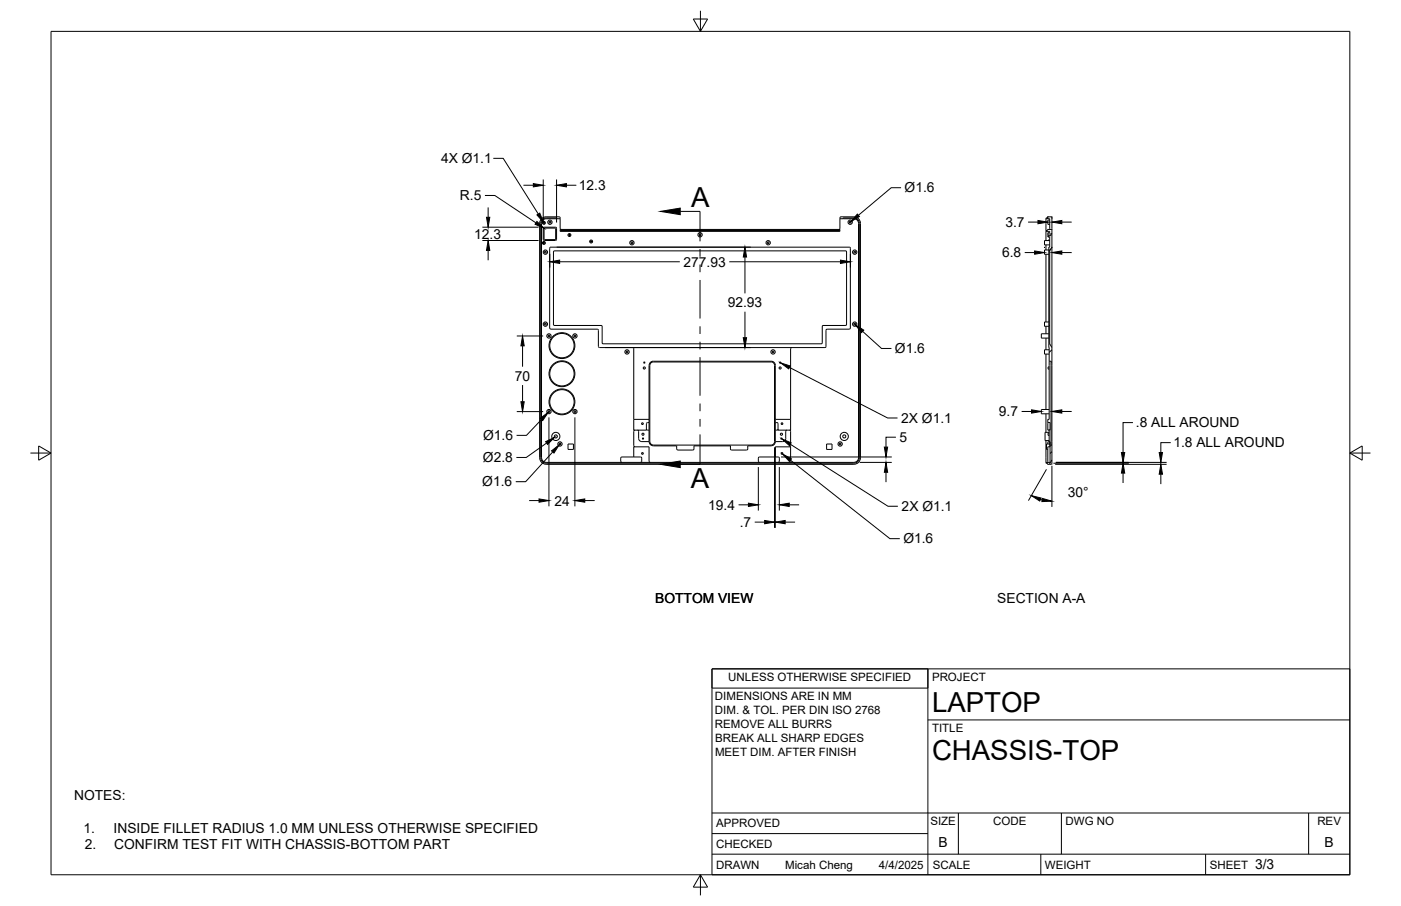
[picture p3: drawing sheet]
<svg xmlns="http://www.w3.org/2000/svg" width="432mm" height="279mm" viewBox="0 0 432 279" stroke-linecap="round" stroke-linejoin="round" font-family="sans-serif">
<!-- layer: Visible -->
<g fill="none" stroke="#000" stroke-width=".31">
<path d="M166.3 68.9v72.3M167.8 74.2h3.4M167.8 74.1l-.4-.3v-3.4l.4-.3 3.7 .1v3.6l-.3 .3M167.9 73.9h3.2M167.9 70.3h3.2M167.9 70.3l-.2 .2 .2 3.4M168.3 66.9h4M168.3 67.5h4.3M168.3 67.2h3.3v.3M168.3 66.9a2 2 0 0 0-2 2M168.3 67.5a1.44 1.44 0 0 0-1.4 1.4v72.3a1.41 1.41 0 0 0 1.4 1.4M168.3 67.2l-1.1 .5-.5 1.2-.1 72.3 .6 1.1 1.1 .5"/>
<path d="M169.5 76.4l.3-.2h92.1l.2 .3v24.7l-.3 .3-7 .1-.2 5.2-.3 .4h-69.5l-.4-.4-.1-5.2-14.5-.1-.3-.2zM170.7 77.4h89.9l.3 .4v22.3l-.7 .3h-6.6l-.2 5.2-.2 .4h-67.4l-.2-.2v-5.1l-.3-.3h-14.4l-.3-.2zM171.1 70.3l.2 .2-.2 3.4M172.3 66.9l.3 .3 .1 3.2 .3 .3M172.6 70.8h86.3v.6h-86.3zM172.6 71.1h86.3M258.5 70.7l.4-.3 .1-3.5h4.2a2 2 0 0 1 2 2v72.3a2 2 0 0 1-2 2h-94.9M258.9 67.5h4.3a1.41 1.41 0 0 1 1.4 1.4v72.3a1.41 1.41 0 0 1-1.4 1.4M259.9 67.5v-.3l3.7 .1 1 .7 .3 .9v72.3l-.5 1.1-1.2 .5-94.9 .1M322.4 67.5v6.7M322.4 67.5h1.1v3.3M322.4 71.4h1.1v.4h-.5v.4"/>
<path d="M322.4 75.5v1.6M322.4 78.4v20.9M322.9 67.2v-.3l1.3 .1v4M322.9 67.2h-.5v.3M322.9 67.2v.3M323 72.2v.5M323 72.7v.4h.5v3.1h-.2v1.2M323 72.2h.9v.5h-.9M323.3 77.4v23M323.3 77.1h-1.4v1.3h1.4M323.3 77.4h.2M323.5 77.4v28.6"/>
<path d="M323.5 74.2h-1.6v1.3h1.6M323.5 67.9h-.5v1.3h.5M323.5 74l-.5 .2M324.2 71l-.3-.3-1 .1v.3h-.5M324.2 76.2v31M324.2 76.2l-.7 1.2M324.2 71v5.2M323.3 99.3h-1.4v1.3h1.4M195 107.2l.3 .3M195.3 107.5v25.2h3.9l.1-2.2 .7-.2M200 112.7v23.5h-2.2M200.3 112.7v23.5"/>
<path d="M237.7 111.6h-36.3l-.7 .2-.4 .9M237.7 111.4h-36.3a1.3 1.3 0 0 0-1.3 1.3M237.7 111.6l.6 .2 .4 .9M237.7 111.4a1.3 1.3 0 0 1 1.3 1.3M238.7 112.7v23.5l-.2 .6-.8 .4M239 112.7v23.5M243.7 107.5v25.2h-3.9v-2.2l-.8-.2M244 107.2l-.3 .3M322.4 100.6v2.3M322.4 104.3v3.6M322.4 109.2v17.1M323.3 100.4v5.6"/>
<path d="M323.3 102.9h-2.3v1.4h2.3M323.3 106l.1 5.4M323.3 106h.2M323.3 100.4h.2M323.4 111.4v17.9h-.5v1M323.4 107.9h-1.5v1.3h1.5M323.4 113.2h-.4v.6h.4M323.4 111.4h.5v.2M323.5 106l.7 1.2M323.9 111.6v25.7M323.9 111.6h.3M324.2 111.6v25.7"/>
<path d="M324.2 107.2v4.4M175.1 136.9h1.6v1.7h-1.6zM195.3 129.3h4.7M195.7 132.7l-.4 .3v4.4l.4 .4M196.5 132.7l.3 .3v2.2M196.8 135.2a1.01 1.01 0 0 0 1 1M199.2 132.3l.2 .3 .6 .1M200.1 136.2a1.33 1.33 0 0 0 1.3 1.3h7.2v1.1l.3 .2h4.7l.3-.4v-.9h11.2v1l.4 .3h4.6l.4-.4v-.9h7.2M200.3 136.2l.2 .6 .9 .4 36.3 .1M239 129.3h4.7M239 136.2a1.3 1.3 0 0 1-1.3 1.3M239.8 132.3l-.2 .3-.6 .1"/>
<path d="M242.2 135.2a1.01 1.01 0 0 1-1 1h-2.2M242.5 132.7l-.3 .3v2.2M243.3 132.7l.4 .3v4.4l-.4 .4M254.8 136.9h1.6v1.7h-1.6zM322.4 135.9v6.7M322.4 127.6v5.7M322.9 130.3h.7v2.4h-.7zM323.4 132.3v3.9h.2v1.3M323.4 133.6h-.4v.7h.4M323.4 133.3h-1.3v2.6h1.3M323.4 126.3h-2.4v1.3h2.4M323.5 136.2v1.6"/>
<path d="M323.5 136.2h-.5v.7M323.5 136.9h-1v1.7h.4M323.6 137.8h-.7v4.8M323.6 137.5v5.1h-1.2M323.9 137.3h.3M323.9 137.3v.2h-.3M324.2 137.3v4.6M166.3 141.2a2 2 0 0 0 2 2M168.3 142.6h94.9M195.3 140.9v-3.1h4.7v4.5M197.4 140.9l-5.9 .1-.2 1.3 .4 .3M197.5 140.9l.3 .4v1l-.3 .3"/>
<path d="M200.1 142.3l.3 .3M233.7 141.3v1M233.7 142.3l.4 .3M233.7 141.3l.4-.4h5.8l.3 .4v1l-.3 .3M239 140.9v-3.1h4.7v4.5M243.7 142.3l.3 .3M322.4 142.6v.3h.5v.3l1.3-.2M323.4 143.2h.1M324.2 142.9v.1M324.2 141.9v1M324.2 141.9l-.8 1.3"/>
<circle cx="167.6" cy="74.9" r=".46"/>
<circle cx="167.6" cy="68.7" r=".46"/>
<circle cx="167.6" cy="68.7" r=".18"/>
<circle cx="167.6" cy="74.9" r=".18"/>
<circle cx="168.1" cy="77.8" r=".67"/>
<circle cx="168.1" cy="77.8" r=".26"/>
<circle cx="169.5" cy="68.5" r=".67"/>
<circle cx="169.5" cy="68.5" r=".26"/>
<circle cx="175.5" cy="72.5" r=".46"/>
<circle cx="175.5" cy="72.5" r=".18"/>
<circle cx="182.2" cy="74.5" r=".46"/>
<circle cx="182.2" cy="74.5" r=".18"/>
<circle cx="194.8" cy="74.9" r=".67"/>
<circle cx="194.8" cy="74.9" r=".26"/>
<circle cx="215.8" cy="72.4" r=".26"/>
<circle cx="215.8" cy="72.4" r=".67"/>
<circle cx="236.8" cy="74.9" r=".26"/>
<circle cx="236.8" cy="74.9" r=".67"/>
<circle cx="262" cy="68.5" r=".26"/>
<circle cx="262" cy="68.5" r=".67"/>
<circle cx="263.4" cy="77.8" r=".26"/>
<circle cx="263.4" cy="77.8" r=".67"/>
<circle cx="168.1" cy="100" r=".67"/>
<circle cx="168.1" cy="100" r=".26"/>
<circle cx="263.4" cy="100" r=".26"/>
<circle cx="263.4" cy="100" r=".67"/>
<circle cx="169.2" cy="103.6" r=".67"/>
<circle cx="169.2" cy="103.6" r=".26"/>
<circle cx="173.2" cy="106.6" r="3.8"/>
<circle cx="173.2" cy="115.3" r="3.8"/>
<circle cx="173.2" cy="106.6" r="4"/>
<circle cx="173.2" cy="115.3" r="4"/>
<circle cx="177.2" cy="103.6" r=".67"/>
<circle cx="177.2" cy="103.6" r=".26"/>
<circle cx="193.3" cy="108.5" r=".67"/>
<circle cx="193.3" cy="108.5" r=".26"/>
<circle cx="198.6" cy="113.5" r=".33"/>
<circle cx="198.6" cy="111.8" r=".18"/>
<circle cx="238.3" cy="108.5" r=".67"/>
<circle cx="238.3" cy="108.5" r=".26"/>
<circle cx="240.4" cy="113.5" r=".33"/>
<circle cx="240.4" cy="111.8" r=".18"/>
<circle cx="169.2" cy="126.9" r=".67"/>
<circle cx="169.2" cy="126.9" r=".26"/>
<circle cx="171.3" cy="134.6" r="1.26"/>
<circle cx="171.3" cy="134.6" r=".48"/>
<circle cx="172.6" cy="136.9" r=".26"/>
<circle cx="172.6" cy="136.9" r=".67"/>
<circle cx="173.2" cy="123.9" r="3.8"/>
<circle cx="173.2" cy="123.9" r="4"/>
<circle cx="177.2" cy="126.9" r=".67"/>
<circle cx="177.2" cy="126.9" r=".26"/>
<circle cx="198" cy="130.7" r=".26"/>
<circle cx="198" cy="139.8" r=".26"/>
<circle cx="198.2" cy="133.9" r=".33"/>
<circle cx="198.2" cy="135.2" r=".18"/>
<circle cx="240.8" cy="133.9" r=".33"/>
<circle cx="240.8" cy="135.2" r=".18"/>
<circle cx="241" cy="130.7" r=".26"/>
<circle cx="241" cy="139.8" r=".26"/>
<circle cx="258.9" cy="136.9" r=".26"/>
<circle cx="258.9" cy="136.9" r=".67"/>
<circle cx="260.2" cy="134.6" r=".48"/>
<circle cx="260.2" cy="134.6" r="1.26"/>
</g>
<!-- layer: Border -->
<path d="M15.7 9.7h400.3v260.1h-400.3zM213.7 5.9h4.4l-2.2 3.8zM215.9 3.3v6.4M9.4 139.7h6.3M11.9 137.5l3.8 2.2-3.8 2.2zM416 139.7h6.4M416 139.7l3.8-2.2v4.4zM215.9 269.8l2.2 3.8h-4.4zM215.9 269.8v6.3" fill="none" stroke="#000" stroke-width=".31"/>
<!-- layer: Titleblock -->
<path d="M219.4 206.3h196.6v63.5h-196.6zM286 206.3v63.5M286 222h130M219.4 257.1h66.6M219.4 250.7h196.6M295.4 250.7v12.7M327.1 250.7v12.7M403.3 250.7v12.7M219.4 263.4h196.6M320.8 263.4v6.4M371.6 263.4v6.4" fill="none" stroke="#000" stroke-width=".31"/>
<!-- layer: Custom Tables -->
<path d="M219.4 206.3h66.6v5.9h-66.6z" fill="none" stroke="#000" stroke-width=".31"/>
<!-- layer: FD_Dimensions -->
<g fill="none" stroke="#000" stroke-width=".31">
<path d="M152 48.8h3.1l10.8 17.2M161.3 57.1h3.1M167.4 55.4v13.2M171.5 55.4v13.2M174.6 57.1h3M277.7 57.9h-3l-10.1 8.5M148.7 70.1h17.3M148.7 74.2h17.3M149.5 60.3h3l12.7 8.4M150.5 64v3M150.5 77.2v3.1M169.4 78.3v4.2"/>
<path d="M171.6 76.2h59.8M229.6 79.3v11.2M262.1 78.3v4.2M315.8 77.9h3.1M316.9 68.5h3M321.9 76.1v.4M323 66.7v.7M324.2 66.7v.7M324.2 76.1v.4M327.3 77.9h3M327.3 68.5h3M172.5 80.7h37"/>
<path d="M224.8 80.7h34.2M229.6 96.1v8M159.3 103.6h8.1M161.1 106.7v6.4M161.1 118.7v5.2M186.5 107.2h44.9M243.3 113.3l30.3 15.6h3M265.9 102.2l5.8 5.3h3M159.3 126.9h8.1M166.9 129.3l-4.6 5h-3.1M168.5 136.6l-6.3 4.5h-3M169.2 128.7v27.4"/>
<path d="M170.3 139.4l-8.3 9.1h-3M177.2 128.7v27.4M238.7 138v24.8M239 138v24.8M243.6 137l30.1 19.1h3M276.1 134.8h-3v3.1M314.9 126.9h3M327.3 126.9h3M349.2 130.3h-3.1v9.3M360.8 136.5h-3v3.1M163.1 154.4h3M180.2 154.4h3.1"/>
<path d="M227.6 155.7h3.1M233.7 144v13.5M240.2 144v13.5M240.7 140.9h34.1M243.2 155.7h3.1M243.6 141.9l30.7 24.2h3M265 142.6h9.8M273.1 145.6v3.1M320.7 154l.5 .2M322.5 144.7l-5.5 9.7M324.2 143.6v12.7M324.7 142.9h23.2"/>
<path d="M325.2 143.2h34.4M325.4 142.6h34.2M346.1 145.9v3M357.8 146.2v3.1M232.6 161h3.1M242 161h3"/>
</g>
<g fill="#000" stroke="#000" stroke-width=".31">
<path d="M164.4 56.6l3 .5-3 .5zM171.5 57.1l3.1-.5v1zM149.9 67h1.1l-.5 3.1zM150.5 74.2l.5 3h-1.1zM165.5 68.3l2.2 2.1-2.8-1.2zM165.5 66.3l.8-.6 1.2 2.9zM229.6 76.2l.5 3.1h-1zM264.2 66l.7 .8-2.7 1.6zM318.9 77.4l3 .5-3 .5zM319.9 68l3.1 .5-3.1 .5zM324.2 77.9l3.1-.5v1zM324.2 68.5l3.1-.5v1z"/>
<path d="M169.4 80.7l3.1-.5v1zM259 80.2l3.1 .5-3.1 .5zM161.1 103.6l.5 3.1h-1.1zM229.1 104.1h1l-.5 3.1zM240.6 111.9l2.9 1-.4 .8zM263.6 100.1l2.6 1.7-.7 .8zM160.5 123.9h1.1l-.5 3zM166.5 129l2.5-1.9-1.7 2.6zM168.2 136.2l2.7-1.3-2.1 2.2zM170 139l2.4-1.9-1.7 2.6zM241 135.4l2.8 1.2-.5 .8zM272.6 137.9h1l-.5 3z"/>
<path d="M317.9 126.4l3.1 .5-3.1 .5zM324.2 126.9l3.1-.5v1zM345.6 139.6h1l-.5 3zM357.3 139.6h1l-.5 3zM166.1 153.9l3.1 .5-3.1 .5zM177.2 154.4l3-.5v1zM230.7 155.2l3 .5-3 .5zM240.2 155.7l3-.5v1zM241.2 140l2.7 1.5-.6 .8zM273.1 142.6l.5 3h-1zM317.9 152.8l3 .8-.4 .9zM321.2 153.7l3 .9-3.1 .1z"/>
<path d="M346.1 142.9l.5 3h-1zM357.8 143.2l.5 3h-1zM235.7 160.5l3 .5-3 .5zM239 161l3-.5v1z"/>
</g>
<!-- layer: Hatching -->
<path d="M323.4 72.7l-.3 .4M323.9 76.7l-.6 .7M324.2 71.9l-.3 .3M324.2 107.9l-.8 .8M324.2 139.3l-.6 .5" fill="none" stroke="#000" stroke-width=".31"/>
<!-- layer: Section Lines -->
<path d="M209.7 65.2h6.1v9.2M215.8 76.8v2.4M215.8 81.6v2.3M215.8 86.3v11.9M215.8 100.6v2.4M215.8 105.4v2.4M215.8 110.2v11.8M215.8 124.4v2.4M215.8 129.2v2.4M215.8 134v9.2h-6.1" fill="none" stroke="#000" stroke-width=".31"/>
<path d="M203.6 65.2l6.1-1v2zM203.6 143.2l6.1-1v2z" fill="#000" stroke="#000" stroke-width=".31"/>
<g font-size="8.5">
<text x="213" y="63.9">A</text>
<text x="212.9" y="150.5">A</text>
<text x="287.3" y="219.5">LAPTOP</text>
<text x="287.3" y="234.5">CHASSIS-TOP</text>
</g>
<g font-size="4.3">
<text x="135.9" y="50.3">4X Ø1.1</text>
<text x="178.4" y="58.6">12.3</text>
<text x="278.8" y="59.4">Ø1.6</text>
<text x="141.7" y="61.8">R.5</text>
<text x="309.9" y="70">3.7</text>
<text x="146.2" y="73.6">12.3</text>
<text x="210.7" y="82.2">277.93</text>
<text x="308.8" y="79.4">6.8</text>
<text x="224.3" y="94.8">92.93</text>
<text x="275.8" y="108.9">Ø1.6</text>
<text x="158.7" y="117.4">70</text>
<text x="277.8" y="130.4">2X Ø1.1</text>
<text x="307.9" y="128.4">9.7</text>
<text x="350.1" y="131.8">.8 ALL AROUND</text>
<text x="148.9" y="135.7">Ø1.6</text>
<text x="277.2" y="136.3">5</text>
<text x="361.6" y="138">1.8 ALL AROUND</text>
<text x="148.8" y="142.5">Ø2.8</text>
<text x="148.7" y="150">Ø1.6</text>
<text x="170.9" y="155.9">24</text>
<text x="329.1" y="153.2">30°</text>
<text x="218.3" y="157.2">19.4</text>
<text x="277.9" y="157.6">2X Ø1.1</text>
<text x="228" y="162.5">.7</text>
<text x="278.4" y="167.6">Ø1.6</text>
<text x="201.9" y="185.9">BOTTOM VIEW</text>
<text x="307.4" y="185.9">SECTION A-A</text>
<text x="22.9" y="246.6">NOTES:</text>
<text x="25.8" y="256.8">1.</text>
<text x="35" y="256.8">INSIDE FILLET RADIUS 1.0 MM UNLESS OTHERWISE SPECIFIED</text>
<text x="26.1" y="261.9">2.</text>
<text x="35.2" y="261.9">CONFIRM TEST FIT WITH CHASSIS-BOTTOM PART</text>
<text x="289.3" y="261.2">B</text>
<text x="408.2" y="261.2">B</text>
<text x="386.8" y="268.1">3/3</text>
</g>
<g font-size="3.5">
<text x="220.4" y="216">DIMENSIONS ARE IN MM</text>
<text x="224.5" y="210.1">UNLESS OTHERWISE SPECIFIED</text>
<text x="287.3" y="210.1">PROJECT</text>
<text x="220.4" y="220.3">DIM. &amp; TOL. PER DIN ISO 2768</text>
<text x="220.4" y="224.5">REMOVE ALL BURRS</text>
<text x="287.3" y="225.8">TITLE</text>
<text x="220.4" y="228.8">BREAK ALL SHARP EDGES</text>
<text x="220.4" y="233.1">MEET DIM. AFTER FINISH</text>
<text x="220.7" y="255.2">APPROVED</text>
<text x="286.7" y="254.5">SIZE</text>
<text x="306.1" y="254.5">CODE</text>
<text x="328.4" y="254.5">DWG NO</text>
<text x="406" y="254.5">REV</text>
<text x="220.7" y="261.5">CHECKED</text>
<text x="220.7" y="267.9">DRAWN</text>
<text x="242" y="267.9">Micah Cheng</text>
<text x="270.9" y="267.9">4/4/2025</text>
<text x="287.5" y="267.9">SCALE</text>
<text x="322.1" y="267.9">WEIGHT</text>
<text x="372.9" y="267.9">SHEET</text>
</g>
</svg>
